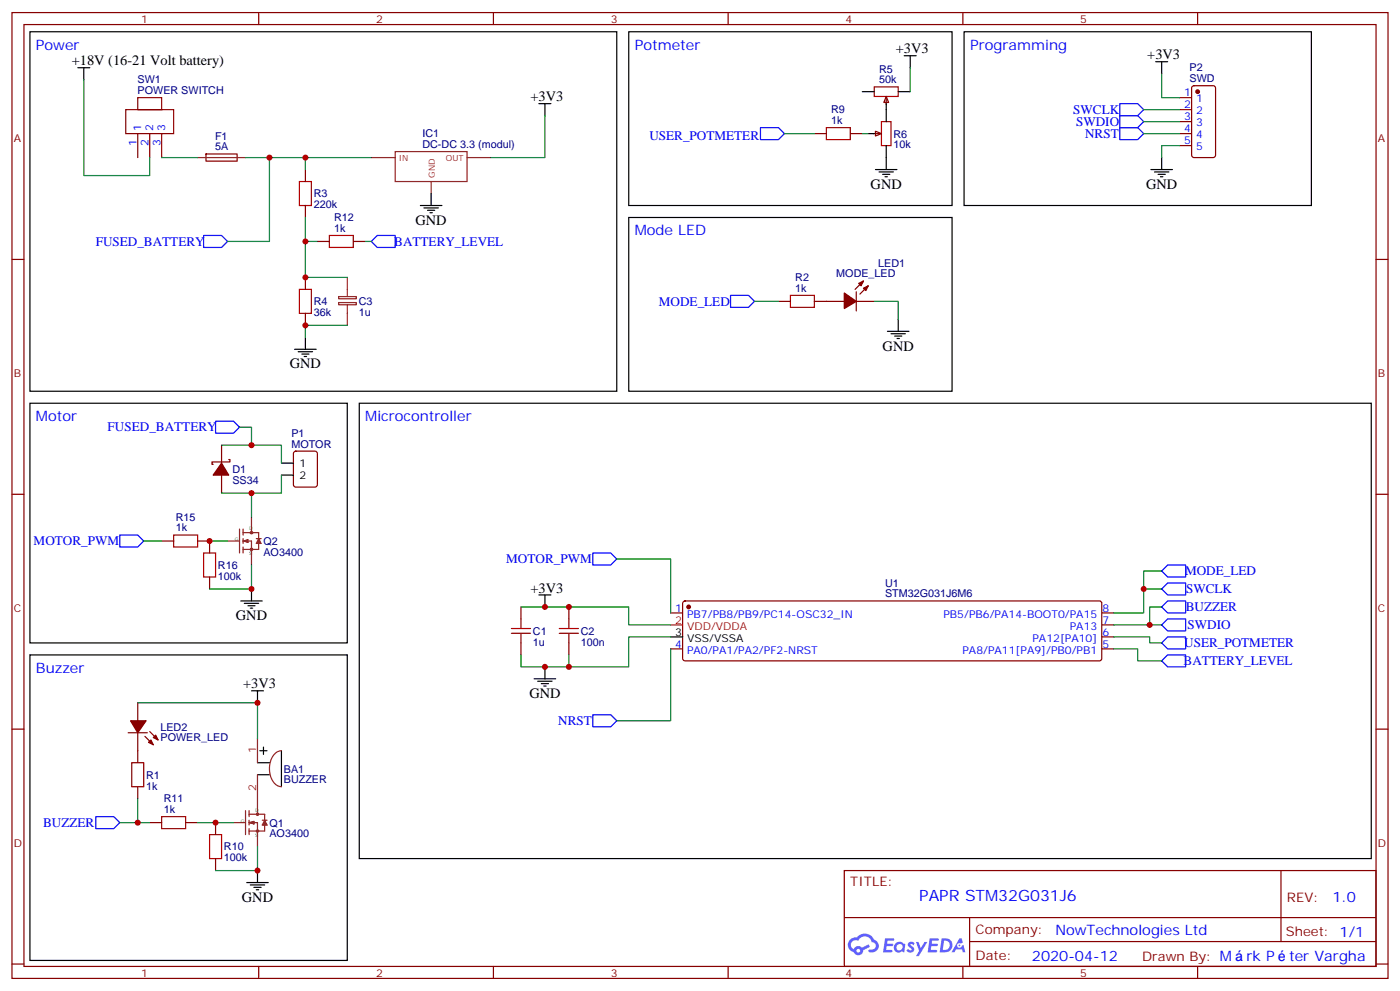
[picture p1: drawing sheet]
<svg xmlns="http://www.w3.org/2000/svg" width="412mm" height="292mm" viewBox="0 0 412 292" stroke-linecap="round" stroke-linejoin="round" font-family="sans-serif">
<path d="M8.8 9.3h172.9v105.9h-172.9zM185.2 9.3h95.3v51.2h-95.3zM284 9.3h102.3v51.2h-102.3zM185.2 64h95.3v51.2h-95.3zM8.8 118.7h93.5v70.6h-93.5zM105.8 118.7h298.1v134.1h-298.1zM8.8 192.8h93.5v90h-93.5z" fill="none" stroke="#000" stroke-width=".35"/>
<g fill="none" stroke="#870000" stroke-width=".35">
<path d="M3.5 3.7h405.4v284.3h-405.4zM7.1 7.2h398.2v277.3h-398.2zM76.2 3.7v3.5M145.3 3.7v3.5M214.5 3.7v3.5M283.6 3.7v3.5M352.8 3.7v3.5M3.5 76.4h3.6M405.3 76.4h3.6M3.5 145.5h3.6M405.3 145.5h3.6M3.5 214.7h3.6"/>
<path d="M405.3 214.7h3.6M248.7 256.3h156.6v28.2h-156.6zM377.3 256.3v20.9M248.7 270.1h156.5M285.6 277.2h119.6M285.6 270.1v14.2M3.5 283.8h3.6M76.2 284.5v3.5M145.3 284.5v3.5M214.5 284.5v3.5M283.6 284.5v3.5M352.8 284.5v3.5"/>
<path d="M405.3 283.8h3.6"/>
</g>
<g fill="#5487ff">
<path d="M267.7 277.5a1.22 1.22 0 0 1 1.7 .2l-.4 .6a.47 .47 0 0 0-.3-.4 .47 .47 0 0 0-.5 .2l.1 .2a1.14 1.14 0 0 1 .8 1.8 1.14 1.14 0 0 1-1.9 0l-.2-.2 .5-.6 .7 .5a.29 .29 0 0 0 .3-.3 .29 .29 0 0 0-.2-.3 1.04 1.04 0 0 1-.6-1.7z"/>
<path d="M260.7 276.2h2.4l.3 .2-.2 .5-1.8 .1-.1 .8h1.5l.3 .4-.3 .4h-1.6l-.2 1.1h1.7l.2 .3-.2 .3-2.6 .1z"/>
<path d="M273.8 276.2h2.4l.3 .2-.1 .5-1.8 .1-.2 .8h1.6l.3 .4-.4 .4-1.6-.1-.1 1.1 1.7 .1 .2 .3-.2 .3-2.6 .1z"/>
<path d="M282.6 276.2h.7l.3 1.3-.6 .3a.69 .69 0 0 0-1 .3 .69 .69 0 0 0 .4 .9 .69 .69 0 0 0 .9-.6l.5-.2 .6 2.2h-.8l-.2-.9h-1.8l-.5 .9h-.8z"/>
<path d="M269.8 277.3h.8l.6 1.8 1.1-1.8h.9l-2.6 4.2h-.8l.9-1.5z"/>
<path d="M277.4 276.2l-.6 4.2h1.3a2.11 2.11 0 0 0 2.5-2.1 2.11 2.11 0 0 0-2.5-2.1zM278.1 277a1.39 1.39 0 0 1 1.7 1.4 1.39 1.39 0 0 1-1.8 1.2h-.3z"/>
<path d="M263.7 277.8a1.54 1.54 0 0 0-.1 2.2 1.54 1.54 0 0 0 2.2 .1l.6 .3 .3-2.3-.2-.3h-.4a1.49 1.49 0 0 0-2.4 0zM264 278.8a.94 .94 0 0 1 1.8 0 .94 .94 0 0 1-1.8 0z"/>
<path d="M250.4 276.6a2.18 2.18 0 0 0 1.1 3.7 1.44 1.44 0 0 0 1.6 .9 1.44 1.44 0 0 0 1.2-1.4l2-1.1-.5-.7-1.9 1a1.47 1.47 0 0 0-2.4 .4 1.39 1.39 0 0 1-.7-1.9 1.39 1.39 0 0 1 2-.5 2.12 2.12 0 0 1 2.2-1.3 2.12 2.12 0 0 1 1.9 1.7 1.14 1.14 0 0 1 1.1 1.4 1.14 1.14 0 0 1-1.7 .7 .43 .43 0 0 0-.5 .4 .43 .43 0 0 0 .4 .5 1.98 1.98 0 0 0 2.5-1.2 1.98 1.98 0 0 0-1.2-2.6 3.1 3.1 0 0 0-5.3-.6l-.9 .1zM252.3 279.9a.55 .55 0 0 1 1.1 0 .55 .55 0 0 1-1.1 0z"/>
<circle cx="282.6" cy="278.3" r=".26"/>
</g>
<g fill="none" stroke="#870000" stroke-width=".35">
<path d="M37 32.3h14.2v7h-14.2zM40.6 28.8h7v3.5h-7zM40.6 39.3v7.1M44.1 39.3v7.1M47.6 39.3v7.1M239.9 39.3h3.5M250.5 39.3h3.5M257.2 39.3h2.1M257.9 38.6l1.7 .7-1.7 .7zM261.1 28.4l.7 1.8h-1.5zM261.1 28.8v2.1M347.5 39.3h3.5"/>
<path d="M347.5 28.8h3.5M347.5 32.3h3.5M347.5 35.8h3.5M351.2 25.4l.5-.2h5.7l.6 .5 .1 20-.5 .6-5.9 .1-.6-.5-.1-20zM60.7 45.3h9.1v2.1h-9.1zM90 49.9v3.5M347.5 42.9h3.5M90 60.5v3.5M93.5 71.1h3.5M104.1 71.1h3.5M90 81.7v3.5M90 92.3v3.5"/>
<path d="M229.3 88.7h3.5M239.9 88.7h8.8M252.2 88.7h5.3M252.2 85.9v5.6M254.4 82.7l-2.5 2.5M255.8 84.1l-2.5 2.5M65.3 131.1v5.2M65.3 139.9v5.3M67.4 135.3h.3v.7h-5.3v.7h.4M86.7 133l.4-.2h5.7l.6 .5 .1 9.4-.5 .6-5.9 .1-.6-.5-.1-9.4zM47.6 159.3h3.6M58.2 159.3h3.5v3.5"/>
<path d="M61.7 169.9v3.5M153.5 178.7v3.5M167.6 178.7v3.5M201.3 177.1l.5-.2h122l.5 .2 .3 .5v16.3l-.3 .5-.5 .2h-122l-.5-.3-.2-.4v-16.3zM153.5 189.3v3.5M167.6 189.3v3.5M197.6 180.4h3.5M197.6 191h3.5M324.6 180.4h3.5M324.6 191h3.5M324.6 187.5h3.5M324.6 184h3.5"/>
<path d="M37.7 215.7h5.7M40.6 206.9v5.3M40.6 215.7v8.8M42.7 216.8l2.5 2.5M44.1 215.4l2.5 2.4M40.6 231.6v3.5M44.1 242.2h3.5M54.7 242.2h3.5M63.5 242.2v3.5M63.5 252.8v3.5"/>
</g>
<g fill="none" stroke="#8c2424" stroke-width=".35">
<path d="M58.2 46.4h14.1M109.4 46.4h7M116.4 44.6h21.2v8.8h-21.2zM127 53.4v3.6M137.6 46.4h7M99.8 89.1h5.2v.6h-5.2zM99.8 87.3h5.2v.6h-5.2zM102.3 81.7v5.6M102.3 89.8v6M67 159.3h3.6M70.6 155.8v7M71.6 156.8h4.6v2.5"/>
<path d="M71.6 159.3h2.5v7M71.6 155.8v1.7M71.6 158.6v1.4M71.6 159.3l1.4 .3M72.3 159.3l.7 .3M73 158.9l-1.4 .4M73 158.9v.7M73 158.9l-1 .4 1 .3M74.1 152.2v4.6M75.5 158.6h1.4M76.2 159.6v2.1h-4.6M76.2 158.6l.7 1.4h-1.4z"/>
<path d="M76.2 159.3l.4 .7M76.2 159.3l-.4 .7M76.2 159.3l.4 .3M76.2 159.3l-.4 .3M71.6 161v1.8M75.8 217.5v7M72.3 238.7v7M73.4 239.7h4.6v2.5M73.4 238.7v1.7M75.8 228.1v11.6M82.9 221a4.3 4.3 0 0 0-3.5 4.3 5.7 5.7 0 0 0 2.9 6.2l.6 .1M68.8 242.2h3.5"/>
<path d="M73.4 242.2h2.4v7M73.4 241.5v1.4M73.4 243.9v1.8M73.4 242.2l1.4 .3M74.1 242.2l.7 .3M74.8 241.8l-1.4 .4M74.8 241.8v.7M74.8 241.8l-1.1 .4 1.1 .3M77.3 241.5h1.4M78 242.5v2.2h-4.6M78 241.5l.7 1.4h-1.4zM78 242.2l.3 .7"/>
<path d="M78 242.2l-.4 .7M78 242.2l.3 .3M78 242.2l-.4 .3"/>
<circle cx="74.1" cy="156.8" r=".35"/>
<circle cx="74.1" cy="161.7" r=".35"/>
<circle cx="75.8" cy="239.7" r=".35"/>
<circle cx="75.8" cy="244.7" r=".35"/>
</g>
<g fill="none" stroke="#a10000" stroke-width=".35">
<path d="M243.4 37.6h7.1v3.5h-7.1zM257.5 25.6h7.1v2.8h-7.1zM259.6 35.8h2.9v7.1h-2.9zM88.2 53.4h3.5v7.1h-3.5zM97 69.3h7.1v3.5h-7.1zM88.2 85.2h3.5v7.1h-3.5zM232.8 87h7.1v3.5h-7.1zM51.2 157.5h7v3.5h-7zM60 162.8h3.5v7.1h-3.5zM150.6 186.4h5.7M150.6 185h5.7M153.5 182.2v2.8"/>
<path d="M153.5 186.4v2.9M164.7 186.4h5.7M164.7 185h5.7M167.6 182.2v2.8M167.6 186.4v2.9M38.8 224.5h3.5v7.1h-3.5zM47.6 240.4h7.1v3.5h-7.1zM61.7 245.7h3.6v7.1h-3.6z"/>
</g>
<g fill="none" stroke="#000" stroke-width=".35">
<path d="M22.9 19.9h3.6M24.7 19.9v3.6M266.3 16.4h3.6M268.1 16.4v3.5M340.4 18.2h3.6M342.2 18.2v3.5M158.7 30.5h3.6M160.5 30.5v3.5M254 27h3.5M255.8 39.3h1.7M261.1 30.5v5.3M264.6 27h3.5"/>
<path d="M127 57v3.5M257.9 49.9h6.3M258.9 50.6h4.3M260 51.3h2.1M260.7 52h.7M261.1 42.9v7M339 49.9h6.4M340.1 50.6h4.2M341.1 51.3h2.2M341.8 52h.7M342.2 46.4v3.5M123.8 60.5h6.4"/>
<path d="M124.9 61.2h4.2M125.9 61.9h2.2M126.6 62.6h.8M90 99.3v3.5M261.4 97.5h6.4M262.5 98.2h4.2M263.5 99h2.1M264.2 99.7h.7M264.6 94v3.5M86.8 102.8h6.3M87.8 103.5h4.3M88.9 104.2h2.1"/>
<path d="M89.6 105h.7M82.9 136.3h3.5M82.9 139.9h3.5M70.9 176.9h6.4M72 177.6h4.2M73 178.3h2.1M73.7 179h.7M74.1 173.4v3.5M158.7 175.2h3.6M160.5 175.2v3.5M157.3 199.8h6.4M160.5 196.3v3.5"/>
<path d="M197.6 187.5h3.5M74.1 203.4h3.5M75.8 203.4v3.5M77.6 220v2.1M158.4 200.6h4.2M159.5 201.3h2.1M160.2 202h.7M75.8 228.1h3.6M75.8 224.5h3.6M76.6 221h2.1M82.9 221v10.6M72.7 259.8h6.3"/>
<path d="M75.8 256.3v3.5M73.7 260.5h4.3M74.8 261.2h2.1M75.5 261.9h.7"/>
</g>
<g fill="#870000" stroke="#870000" stroke-width=".35">
<path d="M254.4 84.8l1.4-.7-.7 1.4z"/>
<path d="M252.9 83.4l1.5-.7-.8 1.4z"/>
<path d="M248.7 86.3l3.5 2.4-3.5 2.1z"/>
<path d="M43.7 218.5l.7-.7 .8 1.5z"/>
<path d="M45.2 217.1l.7-.7 .7 1.4z"/>
<path d="M38.5 212.2h4.5l-2.4 3.5z"/>
<path d="M65.3 136.3l2.1 3.6h-4.6z"/>
<circle cx="202.8" cy="178.7" r=".53"/>
<circle cx="352.8" cy="27" r=".53"/>
</g>
<path d="M197.6 184h3.5" fill="none" stroke="#f00" stroke-width=".35"/>
<g fill="none" stroke="#00f" stroke-width=".35">
<path d="M224 37.6h5.3l1.8 1.7-1.8 1.8h-5.3zM329.8 30.5h5.3l1.8 1.8-1.8 1.7h-5.3zM329.8 34h5.3l1.8 1.8-1.8 1.8h-5.3zM329.8 37.6h5.3l1.8 1.7-1.8 1.8h-5.3zM60 69.3h5.3l1.7 1.8-1.7 1.7h-5.3zM109.4 71.1l1.7-1.8h5.3v3.5h-5.3zM215.2 87h5.3l1.7 1.7-1.7 1.8h-5.3zM63.5 124h5.3l1.8 1.8-1.8 1.7h-5.3zM35.3 157.5h5.3l1.7 1.8-1.7 1.7h-5.3zM174.6 162.8h5.3l1.8 1.8-1.8 1.7h-5.3zM342.2 168.1l1.8-1.8h5.2v3.6h-5.2zM342.2 178.7l1.8-1.8h5.2v3.5h-5.2z"/>
<path d="M342.2 173.4l1.8-1.8h5.2v3.6h-5.2zM342.2 194.6l1.8-1.8h5.2v3.5h-5.2zM342.2 189.3l1.8-1.8h5.2v3.5h-5.2zM342.2 184l1.8-1.8h5.2v3.5h-5.2zM174.6 210.4h5.3l1.8 1.8-1.8 1.8h-5.3zM28.2 240.4h5.3l1.8 1.8-1.8 1.7h-5.3z"/>
</g>
<g fill="none" stroke="#008700" stroke-width=".35">
<path d="M268.1 19.9v7.1M24.7 23.5v28.2h19.4v-5.3M160.5 34v12.4h-15.9M231.1 39.3h8.8M254 39.3h1.8M336.9 39.3h10.6M336.9 32.3h10.6M336.9 35.8h10.6M342.2 21.7v7.1h5.3M47.6 46.4h10.6M72.3 46.4h37.1M79.4 46.4v24.7h-12.4"/>
<path d="M90 46.4v3.5M347.5 42.9h-5.3v3.5M90 71.1v10.6h12.3M90 64v7.1h3.5M107.6 71.1h1.8M102.3 95.8h-12.3v3.5M222.2 88.7h7.1M257.5 88.7h7.1v5.3M65.3 131.1h17.6v5.2M70.6 125.8h3.5v5.3M82.9 139.9v5.3h-17.6M42.3 159.3h5.3"/>
<path d="M61.7 159.3h5.3M74.1 145.2v7M74.1 166.3v7.1h-12.4M153.5 178.7h31.7v5.3h12.4M181.7 164.6h15.9v15.8M336.9 173.4h5.3M342.2 178.7h-3.5v5.3h-10.6M342.2 168.1h-5.3v12.3h-8.8M153.5 192.8v3.5h14.1v-3.5M197.6 187.5h-12.4v8.8h-17.6M197.6 191v21.2h-15.9M328.1 191h7v3.6h7.1"/>
<path d="M328.1 187.5h10.6v1.8h3.5M338.7 184h3.5M40.6 206.9h35.2v10.6M40.6 235.1v7.1M35.3 242.2h8.8M58.2 242.2h10.6M75.8 249.2v7.1h-12.3"/>
</g>
<g fill="#c00">
<circle cx="74.1" cy="145.2" r=".88"/>
<circle cx="74.1" cy="173.4" r=".88"/>
<circle cx="61.7" cy="159.3" r=".88"/>
<circle cx="90" cy="71.1" r=".88"/>
<circle cx="75.8" cy="256.3" r=".88"/>
<circle cx="90" cy="46.4" r=".88"/>
<circle cx="90" cy="81.7" r=".88"/>
<circle cx="90" cy="95.8" r=".88"/>
<circle cx="160.5" cy="196.3" r=".88"/>
<circle cx="167.6" cy="196.3" r=".88"/>
<circle cx="167.6" cy="178.7" r=".88"/>
<circle cx="63.5" cy="242.2" r=".88"/>
<circle cx="75.8" cy="206.9" r=".88"/>
<circle cx="40.6" cy="242.2" r=".88"/>
<circle cx="160.5" cy="178.7" r=".88"/>
<circle cx="338.7" cy="184" r=".88"/>
<circle cx="336.9" cy="173.4" r=".88"/>
<circle cx="79.4" cy="46.4" r=".88"/>
<circle cx="74.1" cy="131.1" r=".88"/>
</g>
<text font-size="4.6" fill="#00f" x="270.8" y="265.3">PAPR STM32G031J6</text>
<g font-size="4.2" fill="#00f">
<text x="10.6" y="14.6">Power</text>
<text x="187" y="14.6">Potmeter</text>
<text x="285.8" y="14.6">Programming</text>
<text x="187" y="69.3">Mode LED</text>
<text x="10.6" y="124">Motor</text>
<text x="107.6" y="124">Microcontroller</text>
<text x="10.6" y="198.1">Buzzer</text>
<text x="392.5" y="265.6">1.0</text>
<text x="310.9" y="275.1">NowTechnologies Ltd</text>
<text x="304" y="282.9">2020-04-12</text>
<text x="367.1" y="282.8">rk P</text>
<text x="379.7" y="282.8">ter Vargha</text>
</g>
<g font-size="4.2">
<text x="263.9" y="15.7">+3V3</text>
<text x="338" y="17.5">+3V3</text>
<text x="21.2" y="19.2">+18V (16-21 Volt battery)</text>
<text x="156.3" y="29.8">+3V3</text>
<text x="256.5" y="55.6">GND</text>
<text x="337.6" y="55.6">GND</text>
<text x="122.4" y="66.1">GND</text>
<text x="260" y="103.2">GND</text>
<text x="85.4" y="108.5">GND</text>
<text x="156.3" y="174.4">+3V3</text>
<text x="69.5" y="182.6">GND</text>
<text x="71.6" y="202.7">+3V3</text>
<text x="155.9" y="205.5">GND</text>
<text x="71.3" y="265.5">GND</text>
</g>
<g font-size="3.9" fill="#00f">
<text x="316.1" y="33.5">SWCLK</text>
<text x="191.3" y="41.1">USER_POTMETER</text>
<text x="317" y="37.1">SWDIO</text>
<text x="319.6" y="40.6">NRST</text>
<text x="28.2" y="72.3">FUSED_BATTERY</text>
<text x="116.1" y="72.3">BATTERY_LEVEL</text>
<text x="194.1" y="90">MODE_LED</text>
<text x="31.7" y="127">FUSED_BATTERY</text>
<text x="9.9" y="160.6">MOTOR_PWM</text>
<text x="149.1" y="165.8">MOTOR_PWM</text>
<text x="349.1" y="169.4">MODE_LED</text>
<text x="349.3" y="179.9">BUZZER</text>
<text x="349.4" y="174.6">SWCLK</text>
<text x="349.8" y="185.2">SWDIO</text>
<text x="348.8" y="190.5">USER_POTMETER</text>
<text x="348.6" y="195.8">BATTERY_LEVEL</text>
<text x="164.4" y="213.5">NRST</text>
<text x="12.7" y="243.4">BUZZER</text>
</g>
<g font-size="3.9" fill="#800">
<text x="250.5" y="260.9">TITLE:</text>
<text x="379.1" y="265.6">REV:</text>
<text x="287.4" y="275.1">Company:</text>
<text x="378.7" y="275.7">Sheet: 1/1</text>
<text x="287.4" y="282.8">Date:</text>
<text x="336.4" y="282.8">Drawn By: M</text>
</g>
<g font-size="3.2" fill="#800">
<text x="41.6" y="6.7">1</text>
<text x="110.8" y="6.7">2</text>
<text x="179.9" y="6.7">3</text>
<text x="249.1" y="6.7">4</text>
<text x="318.2" y="6.7">5</text>
<text x="4.1" y="41.8">A</text>
<text x="405.9" y="41.8">A</text>
<text x="4.1" y="110.9">B</text>
<text x="405.9" y="110.9">B</text>
<text x="4.1" y="180.1">C</text>
<text x="405.9" y="180.1">C</text>
<text x="4.1" y="249.2">D</text>
<text x="405.9" y="249.2">D</text>
<text x="41.6" y="287.5">1</text>
<text x="110.8" y="287.5">2</text>
<text x="179.9" y="287.5">3</text>
<text x="249.1" y="287.5">4</text>
<text x="318.2" y="287.5">5</text>
</g>
<g font-size="3.2" fill="#000080">
<text x="259" y="21.4">R5</text>
<text x="350.4" y="20.8">P2</text>
<text x="40.5" y="27.7">POWER SWITCH</text>
<text x="40.5" y="24.5">SW1</text>
<text x="259" y="24.5">50k</text>
<text x="350.4" y="24.1">SWD</text>
<text x="244.8" y="33.3">R9</text>
<text x="63.3" y="41.1">F1</text>
<text x="124.4" y="40.4">IC1</text>
<text x="244.8" y="36.5">1k</text>
<text x="263.2" y="40.5">R6</text>
<text x="63.3" y="44.3">5A</text>
<text x="124.4" y="43.6">DC-DC 3.3 (modul)</text>
<text x="263.2" y="43.6">10k</text>
<text x="92.4" y="58.1">R3</text>
<text x="92.4" y="61.3">220k</text>
<text x="98.4" y="65.1">R12</text>
<text x="98.4" y="68.3">1k</text>
<text x="234.3" y="82.7">R2</text>
<text x="246.4" y="81.7">MODE_LED</text>
<text x="258.7" y="78.5">LED1</text>
<text x="92.4" y="89.9">R4</text>
<text x="105.7" y="89.9">C3</text>
<text x="234.3" y="85.9">1k</text>
<text x="92.4" y="93">36k</text>
<text x="105.7" y="93">1u</text>
<text x="85.8" y="131.8">MOTOR</text>
<text x="85.8" y="128.5">P1</text>
<text x="68.4" y="142.4">SS34</text>
<text x="68.4" y="139.3">D1</text>
<text x="51.8" y="153.3">R15</text>
<text x="51.8" y="156.5">1k</text>
<text x="77.6" y="160.4">Q2</text>
<text x="64.2" y="167.5">R16</text>
<text x="77.6" y="163.6">AO3400</text>
<text x="64.2" y="170.7">100k</text>
<text x="260.7" y="172.7">U1</text>
<text x="260.7" y="175.9">STM32G031J6M6</text>
<text x="157" y="190.1">1u</text>
<text x="157" y="186.9">C1</text>
<text x="171.1" y="190.1">100n</text>
<text x="171.1" y="186.9">C2</text>
<text x="47.3" y="215.1">LED2</text>
<text x="47.3" y="218.3">POWER_LED</text>
<text x="83.6" y="227.5">BA1</text>
<text x="43" y="232.5">1k</text>
<text x="43" y="229.4">R1</text>
<text x="83.6" y="230.6">BUZZER</text>
<text x="48.3" y="239.4">1k</text>
<text x="48.3" y="236.2">R11</text>
<text x="79.4" y="243.3">Q1</text>
<text x="66" y="250.4">R10</text>
<text x="79.4" y="246.5">AO3400</text>
<text x="66" y="253.6">100k</text>
</g>
<g font-size="3.2" fill="#00f">
<text x="348.8" y="28.4">1</text>
<text x="348.8" y="31.9">2</text>
<text x="348.8" y="35.5">3</text>
<text x="352.3" y="30.2">1</text>
<text x="352.3" y="33.7">2</text>
<text x="41.6" y="38.6" transform="rotate(-90 41.6 38.6)">1</text>
<text x="45.2" y="38.6" transform="rotate(-90 45.2 38.6)">2</text>
<text x="48.7" y="38.6" transform="rotate(-90 48.7 38.6)">3</text>
<text x="348.8" y="39">4</text>
<text x="352.3" y="37.2">3</text>
<text x="352.3" y="40.7">4</text>
<text x="40.2" y="43.1" transform="rotate(-90 40.2 43.1)">1</text>
<text x="43.7" y="43.1" transform="rotate(-90 43.7 43.1)">2</text>
<text x="47.3" y="43.1" transform="rotate(-90 47.3 43.1)">3</text>
<text x="348.8" y="42.5">5</text>
<text x="352.3" y="44.3">5</text>
<text x="198.9" y="180.1">1</text>
<text x="202.4" y="181.9">PB7/PB8/PB9/PC14-OSC32_IN</text>
<text x="277.9" y="181.9">PB5/PB6/PA14-BOOT0/PA15</text>
<text x="315.1" y="185.4">PA13</text>
<text x="324.7" y="183.6">7</text>
<text x="324.7" y="180.1">8</text>
<text x="198.9" y="190.7">4</text>
<text x="304.1" y="188.9">PA12[PA10]</text>
<text x="324.7" y="190.7">5</text>
<text x="324.7" y="187.1">6</text>
<text x="202.4" y="192.4">PA0/PA1/PA2/PF2-NRST</text>
<text x="283.5" y="192.4">PA8/PA11[PA9]/PB0/PB1</text>
</g>
<g font-size="3.2">
<text x="88.2" y="137.4">1</text>
<text x="88.2" y="140.9">2</text>
<text x="198.9" y="187.1">3</text>
<text x="202.4" y="188.9">VSS/VSSA</text>
</g>
<g font-size="3.2" fill="#f00">
<text x="198.9" y="183.6">2</text>
<text x="202.4" y="185.4">VDD/VDDA</text>
</g>
<g font-size="3.2" fill="#8d2323">
<text x="75.5" y="221.7" transform="rotate(-90 75.5 221.7)">1</text>
<text x="75.5" y="232.9" transform="rotate(-90 75.5 232.9)">2</text>
</g>
<g font-size="2.5" fill="#8d2323">
<text x="117.5" y="47.4">IN</text>
<text x="131.3" y="47.3">OUT</text>
<text x="128.1" y="52.4" transform="rotate(-90 128.1 52.4)">GND</text>
</g>
<g font-size="1.4" fill="#238d23">
<text x="69.1" y="159.3">G</text>
<text x="73.4" y="156.1">D</text>
<text x="73.4" y="163.5">S</text>
<text x="75.1" y="239">D</text>
<text x="70.9" y="242.2">G</text>
<text x="75.1" y="246.4">S</text>
</g>
</svg>
